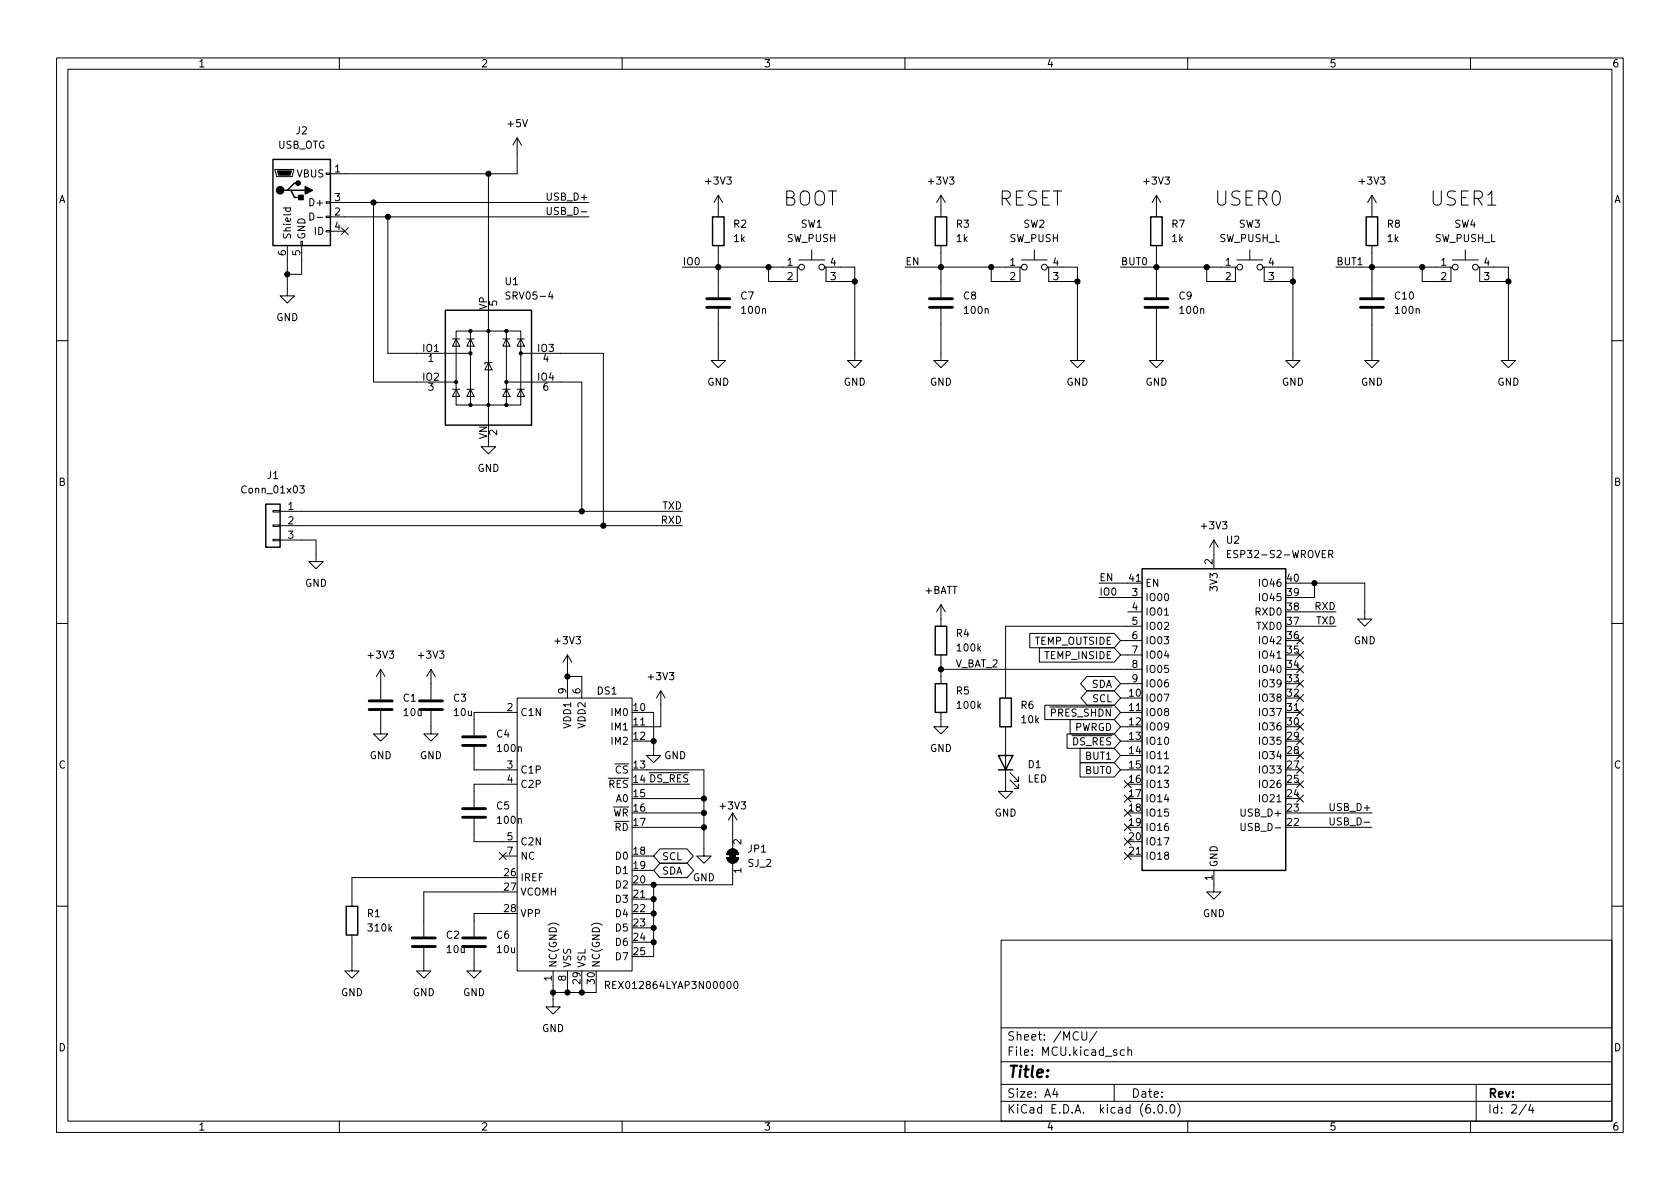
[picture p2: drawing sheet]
<svg xmlns="http://www.w3.org/2000/svg" width="297mm" height="210mm" viewBox="0 0 297 210" stroke-linecap="round" stroke-linejoin="round" font-family="sans-serif">
<g fill="none" stroke="#000" stroke-width=".18">
<path d="M10 10.2h277v190.1h-277zM12 12.2h273v186.1h-273zM60 10.2v2M110 10.2v2M160 10.2v2M210 10.2v2M260 10.2v2M48.6 30h3.3v.2l-.2 1h-2.8zM50.1 36.8h1.3M50.6 36.8l-.1 .3 .3 .3 .5-.1v-.5M54.8 37.7a.64 .64 0 0 1 .7 .6 .64 .64 0 0 1-.7 .6zM56.1 38.4h.9"/>
<path d="M57.7 38.2h.7v.3h-.7zM57.7 35.7h.7v.2h-.7zM57.7 30.6h.7v.3h-.7zM58.4 38.3h45.7M58.4 35.8h45.7M66 35.8v31.8h14.6M68.6 38.3v24.2h14.6M86.4 30.7v21.6M91.4 24.4v6.3h-33M91.4 24.4l-.7 1.2M91.4 24.4l.8 1.2M96.7 36.7v1l.3 .2h.2l.3-.2v-1"/>
<path d="M127 34.5v3.8M127 34.5l-.8 1.3M127 34.5l.8 1.3M166.4 34.5v3.8M166.4 34.5l-.8 1.3M166.4 34.5l.7 1.3M204.5 34.5v3.8M204.5 34.5l-.8 1.3M204.5 34.5l.7 1.3M242.6 34.5v3.8M242.6 34.5l-.8 1.3M242.6 34.5l.7 1.3"/>
<path d="M50.8 43.4v8.9h1.3l-1.3 1.3-1.3-1.3h1.3M53.2 42.7h.3v.7h-.3zM53.3 43.4v5.1h-2.5M57.7 40.8h.7v.2h-.7zM58.4 40.9h2.6M60.4 40.3l1.2 1.2M61.6 40.3l-1.2 1.2M80 59.9h1.3M80.6 58.5h11.5v13.1h-11.5zM80.6 59.9l.7 1.3h-1.3zM82.5 59.9h1.3M83.2 59.9l.6 1.3h-1.3z"/>
<path d="M83.2 58.5v13.1M86.4 54.9v20.3M88.9 59.9h1.3M89.5 59.9l.7 1.3h-1.3zM89.5 58.5v13.1M90.2 51.7l-.5-.1-.2 .1v.4l.6 .2 .1 .4-.3 .2-.5-.1M91.4 59.9h1.3M92.1 59.9l.6 1.3h-1.3zM97.3 51.6l-.3 .9h.8M120.6 47.2h20.4M127 54.6v9.1h1.3l-1.3 1.3-1.3-1.3h1.3M127 43.4v9.2"/>
<path d="M135.9 47.2v2.6h5.1v-2.6h.2M141.2 46h4.6M143.5 44.2v1.8M145.8 47.2h.2v2.6h5.1M146 47.2h5.1v16.5h1.3l-1.3 1.3-1.2-1.3h1.2M160 47.2h20.3M166.4 54.6v9.1h1.2l-1.2 1.3-1.3-1.3h1.3M166.4 43.4v9.2M175.3 47.2v2.6h5v-2.6h.3M180.6 46h4.6M182.9 44.2v1.8M185.2 47.2h.2v2.6h5.1"/>
<path d="M185.4 47.2h5.1v16.5h1.3l-1.3 1.3-1.3-1.3h1.3M198.1 47.2h20.3M204.5 54.6v9.1h1.2l-1.2 1.3-1.3-1.3h1.3M204.5 43.4v9.2M213.4 47.2v2.6h5v-2.6h.3M218.7 46h4.6M221 44.2v1.8M223.3 47.2h.2v2.6h5.1M223.5 47.2h5.1v16.5h1.3l-1.3 1.3-1.3-1.3h1.3M236.2 47.2h20.3M242.6 54.6v9.1h1.2l-1.2 1.3-1.3-1.3h1.3M242.6 43.4v9.2"/>
<path d="M251.5 47.2v2.6h5v-2.6h.3M256.8 46h4.6M259.1 44.2v1.8M261.4 47.2h.2v2.6h5.1M261.6 47.2h5.1v16.5h1.3l-1.3 1.3-1.3-1.3h1.3M10 60.2h2M80 68.8h1.3M80.6 68.8l.7 1.3h-1.3zM82.5 68.8h1.3M83.2 68.8l.6 1.3h-1.3zM86.4 77.7v1.3h1.2l-1.2 1.3-1.3-1.3h1.3M86.4 64.1l.6 1.3h-1.3z"/>
<path d="M87 64.1h-1.3v.3M88.9 68.8h1.3M89.5 68.8l.7 1.3h-1.3zM89.5 67.6h13.4v22.8M91.4 68.8h1.3M92.1 68.8l.6 1.3h-1.3zM92.1 62.5h14.6v30.5M285 60.2h2M48.3 95.4h1.2v.2h-1.2zM48.3 92.8h1.2v.3h-1.2zM48.3 90.3h1.2v.2h-1.2zM49.5 95.5h6.4v3.8h1.2l-1.2 1.3-1.3-1.3h1.3"/>
<path d="M49.5 90.4h71.1M49.5 93h71.1M53 85.9h.8l-.4 .5 .3 .1v.6l-.1 .1-.6-.1M214.6 95.5l-.7 1.3M214.6 95.5v5.1M214.6 95.5l.8 1.3M217 97.9h.5M217.6 97.3h-.6v1.3h.6M234.9 98l.6-.1 .2-.1-.1-.3-.7-.2v1.3M235.2 98l.5 .6M10 110.2h2M67.3 118.4v5.3"/>
<path d="M67.3 118.4l-.8 1.2M67.3 118.4l.8 1.2M76.2 118.4v5.3M76.2 118.4l-.8 1.2M76.2 118.4l.8 1.2M100.3 115.8l-.7 1.3M100.3 115.8v7.6M100.3 115.8l.8 1.3M100.3 119.6h2.6v3.8M166.4 106.9v3.8M166.4 115.8v5.1M166.4 118.4h35.5"/>
<path d="M166.4 106.9l-.8 1.3M166.4 106.9l.7 1.3M182.1 112h14.9l1.1 1.3-1.1 1.2h-14.9zM183.8 114.5h13.2l1.1 1.3-1.1 1.3h-13.2zM192.2 119.6h4.8l1.1 1.3-1.1 1.3h-4.8l-1.1-1.3zM194.3 105.7h7.6M194.3 103.1h7.6M198.1 113.3h3.8M198.1 115.8h3.8M199.4 108.2h2.5M201.9 110.7h-24.1v12.7M205.9 108.8h.7"/>
<path d="M229.3 115.2l1.2 1.2M229.3 117.7l1.2 1.3M229.3 112.7l1.2 1.2M229.9 103.1h11.4v6.4h1.3l-1.3 1.2-1.3-1.2h1.3M229.9 108.2h6.3M229.9 110.7h6.3M230.5 115.2l-1.2 1.2M230.5 117.7l-1.2 1.3M230.5 112.7l-1.2 1.2M232.4 103.1v2.6h-2.5M285 110.2h2M67.3 125.7v4.1h1.3l-1.3 1.3-1.3-1.3h1.3"/>
<path d="M76.2 125.7v4.1h1.3l-1.3 1.3-1.3-1.3h1.3M83.8 132.1v4h7.6M91.4 123.4h20.4v48.3h-20.4zM91.4 126h-7.6v4M91.4 138.7h-7.6v4M114.3 136.1h10.2v15.3h1.2l-1.2 1.2-1.3-1.2h1.3M114.3 126h1.3v7.6h1.2l-1.2 1.3-1.3-1.3h1.3M114.3 138.7h7.6M114.3 131.1h1.3M116.8 122.2v6.3h-5M116.8 122.2l-.7 1.2M116.8 122.2l.8 1.2"/>
<path d="M166.4 126v2.5h1.2l-1.2 1.3-1.3-1.3h1.3M177.8 128.5v11.4h1.3l-1.3 1.3-1.3-1.3h1.3M178.6 137.9l1.5 1.5v-.7v.7h-.8M178.6 136.6l1.5 1.6v-.8v.8h-.8M184.7 124.7h12.3l1.1 1.3-1.1 1.2h-12.3zM188.7 129.8h8.3l1.1 1.3-1.1 1.2h-8.3zM189.2 127.2h7.8l1.1 1.3-1.1 1.3h-7.8zM191 132.3h6l1.1 1.3-1.1 1.3h-6zM191 134.9h6l1.1 1.2-1.1 1.3h-6zM192.2 122.2h4.8l1.1 1.2-1.1 1.3h-4.8l-1.1-1.3zM198.1 128.5h1.3M198.1 126h3.8"/>
<path d="M198.1 136.1h1.3M198.1 120.9h3.8M198.1 123.4h1.3M198.1 131.1h1.3M198.1 133.6h1.3M198.8 138.1l1.2 1.2M200 138.1l-1.2 1.2M205.9 134.2h.7M227.3 126h2.6M229.3 130.4l1.2 1.3M229.3 120.3l1.2 1.2M229.3 138.1l1.2 1.2"/>
<path d="M229.3 122.8l1.2 1.2M229.3 127.9l1.2 1.2M229.3 125.4l1.2 1.2M229.3 133l1.2 1.2M229.3 135.5l1.2 1.2M230.5 130.4l-1.2 1.3M230.5 120.3l-1.2 1.2M230.5 138.1l-1.2 1.2M230.5 122.8l-1.2 1.2M230.5 127.9l-1.2 1.2M230.5 125.4l-1.2 1.2M230.5 133l-1.2 1.2"/>
<path d="M230.5 135.5l-1.2 1.2M83.8 144.8v4h7.6M88.3 150.8l1.2 1.2M88.9 157.7h-14v7.9M88.9 151.4h2.5M88.9 155.2h-26.7v5.1M89.5 150.8l-1.2 1.2M111.8 159h3.8M114.3 151.4h1.3M114.3 146.3h10.2M114.3 143.8h10.2M114.3 153.9h1.3"/>
<path d="M114.3 141.2h10.2M115.6 156.5v12.7h-1.3M116.7 152.6h4.8l1.1 1.3-1.1 1.3h-4.8l-1.1-1.3zM116.7 150.1h4.8l1.1 1.3-1.1 1.2h-4.8l-1.1-1.2zM128.5 151.6h2.1a1.02 1.02 0 0 1-1.1 1 1.02 1.02 0 0 1-1-1zM128.8 150.4a1.02 1.02 0 0 1 1.1-.2 1.02 1.02 0 0 1 .7 .9h-2.1zM129.5 143.8v6.3M129.5 152.6v3.9h-15.2M129.5 143.8l-.7 1.2M129.5 143.8l.8 1.2M198.8 140.6l1.2 1.2M198.8 150.8l1.2 1.2"/>
<path d="M198.8 148.2l1.2 1.2M198.8 145.7l1.2 1.2M198.8 143.1l1.2 1.3M199.4 151.4h2.5M200 140.6l-1.2 1.2M200 145.7l-1.2 1.2M200 150.8l-1.2 1.2M200 148.2l-1.2 1.2M200 143.1l-1.2 1.3M214.6 153.9v3.8h1.3l-1.3 1.3-1.2-1.3h1.2M219.4 145.6v1l.3 .3 .3-.1 .2-.2v-1M229.3 140.6l1.2 1.2"/>
<path d="M229.9 146.3h12.7M229.9 143.8h12.7M230.5 140.6l-1.2 1.2M235.2 144.6v1l.2 .3h.3l.2-.3v-1M10 160.2h2M62.2 165.3v6.4h1.3l-1.3 1.3-1.2-1.3h1.2M74.9 167.6v4.1h1.3l-1.3 1.3-1.2-1.3h1.2M83.8 167.6v4.1h1.3l-1.3 1.3-1.3-1.3h1.3M88.9 161.5h-5.1v4.1M97.8 171.7v6.3h1.3l-1.3 1.3-1.3-1.3h1.3M100.3 171.7v3.8M102.9 174.2v1.3"/>
<path d="M105.4 174.2v1.3h-7.6M107.1 174.2l.6-.1 .1-.1-.1-.3-.6-.2v1.3M107.4 174.2l.4 .6M114.3 161.5h1.3M114.3 166.6h1.3M114.3 164.1h1.3M129.9 173.7l.1-.2a.68 .68 0 0 1 .5 .7 .68 .68 0 0 1-.5 .6l-.1-.1-.2-.4zM177 166.3h108v32h-108zM285 160.2h2M60 198.3v2M110 198.3v2M160 198.3v2"/>
<path d="M177 194.8h108M177 191.8h108M177 187.8h108M177 181.8h108M186.5 192.5l-.4 1h1M186.9 193v1M191.3 182.4v1.2l.3 .3h.4l.1-.3v-1.2M193.9 182.4l-1.3 1.9M197 191.8v3M198.8 185.7l-.4-.1-.3 .3v.4l.1 .3h.6M199.4 185.8l.2-.2 .4 .1 .1 .9M199.4 185.1v1.5"/>
<path d="M204.1 196.7v.1M204.9 195.4l.2-.1a.81 .81 0 0 1 .6 .7 .81 .81 0 0 1-.3 .8h-.2a.81 .81 0 0 1-.6-.6 .81 .81 0 0 1 .3-.8zM206.2 196.7v.1M207.1 195.4l.1-.1a.81 .81 0 0 1 .6 .7 .81 .81 0 0 1-.3 .8h-.1a.81 .81 0 0 1-.6-.6 .81 .81 0 0 1 .3-.8zM208.2 195.1a1.72 1.72 0 0 1 0 2.3M210 198.3v2M260 198.3v2M261 191.8v6.5M269.9 195.3l-1.3 1.9M270.6 195.3l-.3 1h.9M271 195.8v1"/>
<circle cx="141.7" cy="47.2" r=".51"/>
<circle cx="145.3" cy="47.2" r=".51"/>
<circle cx="181.1" cy="47.2" r=".51"/>
<circle cx="184.7" cy="47.2" r=".51"/>
<circle cx="219.2" cy="47.2" r=".51"/>
<circle cx="222.8" cy="47.2" r=".51"/>
<circle cx="257.3" cy="47.2" r=".51"/>
<circle cx="260.9" cy="47.2" r=".51"/>
</g>
<g fill="none" stroke="#000" stroke-width=".25">
<path d="M48.3 28.2h10.1v15.2h-10.1zM50.8 33.6h.6l.7 1.3h1.2M51.4 33.6h2.6M52.7 32.4h-.6l-1.3 1.2h-.6M126 38.3h2v5.1h-2zM165.4 38.3h2v5.1h-2zM203.5 38.3h2v5.1h-2zM241.6 38.3h2v5.1h-2zM78.7 54.9h15.3v20.3h-15.3zM47 89.1h2.5v7.7h-2.5zM165.4 110.7h2v5.1h-2zM201.9 100.6h25.4v53.3h-25.4z"/>
<path d="M165.4 120.9h2v5.1h-2zM176.5 133.6h2.6l-1.3 2.5zM176.5 136.1h2.6M176.8 123.4h2v5.1h-2zM61.2 160.3h2v5h-2z"/>
</g>
<g fill="none" stroke="#000" stroke-width=".51">
<path d="M125 54.4h4M125 52.8h4M164.3 54.4h4.1M164.3 52.8h4.1M202.4 54.4h4.1M202.4 52.8h4.1M240.5 54.4h4.1M240.5 52.8h4.1M65.3 125.5h4M65.3 123.9h4M74.2 125.5h4M74.2 123.9h4"/>
<path d="M81.8 131.8h4.1M81.8 130.3h4.1M81.8 144.5h4.1M81.8 143h4.1M72.9 167.4h4.1M72.9 165.9h4.1M81.8 167.4h4.1M81.8 165.9h4.1"/>
</g>
<g fill="#000" stroke="#000" stroke-width=".18">
<path d="M49 30.2h2.6l-.3 .8h-2zM128.5 151.6h2.1a1.02 1.02 0 0 1-1.1 1 1.02 1.02 0 0 1-1-1zM129 150.9h1v1h-1zM128.8 150.4a1.02 1.02 0 0 1 1.1-.2 1.02 1.02 0 0 1 .7 .9h-2.1z"/>
<circle cx="66" cy="35.8" r=".46"/>
<circle cx="68.6" cy="38.3" r=".46"/>
<circle cx="86.4" cy="30.7" r=".46"/>
<circle cx="50.8" cy="48.5" r=".46"/>
<circle cx="83.2" cy="58.5" r=".28"/>
<circle cx="86.4" cy="58.5" r=".28"/>
<circle cx="89.5" cy="58.5" r=".28"/>
<circle cx="127" cy="47.2" r=".46"/>
<circle cx="135.9" cy="47.2" r=".46"/>
<circle cx="151.1" cy="49.8" r=".46"/>
<circle cx="166.4" cy="47.2" r=".46"/>
<circle cx="175.3" cy="47.2" r=".46"/>
<circle cx="190.5" cy="49.8" r=".46"/>
<circle cx="204.5" cy="47.2" r=".46"/>
<circle cx="213.4" cy="47.2" r=".46"/>
<circle cx="228.6" cy="49.8" r=".46"/>
<circle cx="242.6" cy="47.2" r=".46"/>
<circle cx="251.5" cy="47.2" r=".46"/>
<circle cx="266.7" cy="49.8" r=".46"/>
<circle cx="80.6" cy="67.6" r=".28"/>
<circle cx="83.2" cy="62.5" r=".28"/>
<circle cx="83.2" cy="71.6" r=".28"/>
<circle cx="86.4" cy="71.6" r=".28"/>
<circle cx="89.5" cy="71.6" r=".28"/>
<circle cx="89.5" cy="67.6" r=".28"/>
<circle cx="92.1" cy="62.5" r=".28"/>
<circle cx="102.9" cy="90.4" r=".46"/>
<circle cx="106.7" cy="93" r=".46"/>
<circle cx="100.3" cy="119.6" r=".46"/>
<circle cx="166.4" cy="118.4" r=".46"/>
<circle cx="232.4" cy="103.1" r=".46"/>
<circle cx="115.6" cy="131.1" r=".46"/>
<circle cx="115.6" cy="159" r=".46"/>
<circle cx="115.6" cy="156.5" r=".46"/>
<circle cx="124.5" cy="141.2" r=".46"/>
<circle cx="124.5" cy="143.8" r=".46"/>
<circle cx="124.5" cy="146.3" r=".46"/>
<circle cx="97.8" cy="175.5" r=".46"/>
<circle cx="100.3" cy="175.5" r=".46"/>
<circle cx="102.9" cy="175.5" r=".46"/>
<circle cx="115.6" cy="166.6" r=".46"/>
<circle cx="115.6" cy="164.1" r=".46"/>
<circle cx="115.6" cy="161.5" r=".46"/>
</g>
<g fill="#000" stroke="#000" stroke-width=".25">
<path d="M52.8 34.5h.8v.8h-.8zM54 33l1.2 .6-1.2 .7z"/>
<circle cx="49.5" cy="33.6" r=".63"/>
<circle cx="52.7" cy="32.4" r=".38"/>
</g>
<g font-size="3.5">
<text x="138.4" y="36.4">BOOT</text>
<text x="176.5" y="36.4">RESET</text>
<text x="214.6" y="36.4">USER0</text>
<text x="252.7" y="36.4">USER1</text>
</g>
<text font-size="2.8" x="178" y="190.6">Title:</text>
<g font-size="2.1">
<text x="178" y="184">Sheet: /MCU/</text>
<text x="178" y="186.7">File: MCU.kicad_sch</text>
<text x="178" y="196.9">KiCad E.D.A. kicad (6.0.0)</text>
<text x="178" y="194.1">Size: A4</text>
<text x="200" y="194.1">Date:</text>
<text x="263" y="194.1">Rev:</text>
<text x="263" y="196.9">Id: 2/4</text>
</g>
<g font-size="1.8">
<text x="35" y="11.9">1</text>
<text x="85" y="11.9">2</text>
<text x="135" y="11.9">3</text>
<text x="185" y="11.9">4</text>
<text x="235" y="11.9">5</text>
<text x="285" y="11.9">6</text>
<text x="52.4" y="23.7">J2</text>
<text x="89.8" y="22.5">+5V</text>
<text x="49.1" y="26.3">USB_OTG</text>
<text x="10.3" y="35.9">A</text>
<text x="52.5" y="31.4">VBUS</text>
<text x="59.2" y="30.5">1</text>
<text x="59.2" y="35.6">3</text>
<text x="97.1" y="35.5">USB_D+</text>
<text x="124.9" y="32.6">+3V3</text>
<text x="164.3" y="32.6">+3V3</text>
<text x="202.4" y="32.6">+3V3</text>
<text x="240.5" y="32.6">+3V3</text>
<text x="285.3" y="35.9">A</text>
<text x="55.1" y="36.4">D+</text>
<text x="55.6" y="41.5">ID</text>
<text x="59.2" y="38.1">2</text>
<text x="59.2" y="40.6">4</text>
<text x="97.6" y="38">USB_D-</text>
<text x="129.7" y="40.3">R2</text>
<text x="141.6" y="40.3">SW1</text>
<text x="169.1" y="40.3">R3</text>
<text x="181" y="40.3">SW2</text>
<text x="207.2" y="40.3">R7</text>
<text x="219.1" y="40.3">SW3</text>
<text x="245.3" y="40.3">R8</text>
<text x="257.2" y="40.3">SW4</text>
<text x="50.5" y="45.2" transform="rotate(-90 50.5 45.2)">6</text>
<text x="51.4" y="42.4" transform="rotate(-90 51.4 42.4)">Shield</text>
<text x="53.1" y="45.2" transform="rotate(-90 53.1 45.2)">5</text>
<text x="54" y="42.4" transform="rotate(-90 54 42.4)">GND</text>
<text x="120.6" y="46.9">IO0</text>
<text x="129.8" y="42.8">1k</text>
<text x="139.1" y="42.8">SW_PUSH</text>
<text x="139.2" y="47">1</text>
<text x="146.8" y="47">4</text>
<text x="160" y="46.9">EN</text>
<text x="169.1" y="42.8">1k</text>
<text x="178.5" y="42.8">SW_PUSH</text>
<text x="178.6" y="47">1</text>
<text x="186.2" y="47">4</text>
<text x="198.1" y="46.9">BUT0</text>
<text x="207.2" y="42.8">1k</text>
<text x="215.6" y="42.8">SW_PUSH_L</text>
<text x="216.7" y="47">1</text>
<text x="224.3" y="47">4</text>
<text x="236.2" y="46.9">BUT1</text>
<text x="245.3" y="42.8">1k</text>
<text x="253.7" y="42.8">SW_PUSH_L</text>
<text x="254.8" y="47">1</text>
<text x="262.4" y="47">4</text>
<text x="89.3" y="50.4">U1</text>
<text x="90" y="53">SRV05-4</text>
<text x="131" y="53">C7</text>
<text x="139.2" y="49.5">2</text>
<text x="146.8" y="49.5">3</text>
<text x="170.4" y="53">C8</text>
<text x="178.6" y="49.5">2</text>
<text x="186.2" y="49.5">3</text>
<text x="208.5" y="53">C9</text>
<text x="216.7" y="49.5">2</text>
<text x="224.3" y="49.5">3</text>
<text x="246.7" y="53">C10</text>
<text x="254.8" y="49.5">2</text>
<text x="262.4" y="49.5">3</text>
<text x="48.8" y="56.8">GND</text>
<text x="86.1" y="54.8" transform="rotate(-90 86.1 54.8)">VP</text>
<text x="87.9" y="54.1" transform="rotate(-90 87.9 54.1)">5</text>
<text x="131.3" y="55.5">100n</text>
<text x="170.6" y="55.5">100n</text>
<text x="208.7" y="55.5">100n</text>
<text x="246.8" y="55.5">100n</text>
<text x="74.8" y="62.2">IO1</text>
<text x="75.7" y="64">1</text>
<text x="95.1" y="62.2">IO3</text>
<text x="96" y="64">4</text>
<text x="74.8" y="67.3">IO2</text>
<text x="75.7" y="69.1">3</text>
<text x="95.1" y="67.3">IO4</text>
<text x="96" y="69.1">6</text>
<text x="125" y="68.2">GND</text>
<text x="149.2" y="68.2">GND</text>
<text x="164.4" y="68.2">GND</text>
<text x="188.5" y="68.2">GND</text>
<text x="202.5" y="68.2">GND</text>
<text x="226.6" y="68.2">GND</text>
<text x="240.6" y="68.2">GND</text>
<text x="264.7" y="68.2">GND</text>
<text x="86.1" y="77.7" transform="rotate(-90 86.1 77.7)">VN</text>
<text x="87.9" y="76.9" transform="rotate(-90 87.9 76.9)">2</text>
<text x="84.4" y="83.4">GND</text>
<text x="10.3" y="85.9">B</text>
<text x="43" y="87.2">Conn_01x03</text>
<text x="47.3" y="84.7">J1</text>
<text x="285.3" y="85.9">B</text>
<text x="50.9" y="90.2">1</text>
<text x="50.9" y="92.7">2</text>
<text x="50.9" y="95.2">3</text>
<text x="116.9" y="92.6">RXD</text>
<text x="117.1" y="90.1">TXD</text>
<text x="212.5" y="93.6">+3V3</text>
<text x="214.4" y="99.8" transform="rotate(-90 214.4 99.8)">2</text>
<text x="216.9" y="96.1">U2</text>
<text x="217.9" y="98.7">ESP32-S2-WROVER</text>
<text x="53.9" y="103.8">GND</text>
<text x="163.5" y="105">+BATT</text>
<text x="194.3" y="102.8">EN</text>
<text x="194.3" y="105.3">IO0</text>
<text x="199.7" y="102.9">41</text>
<text x="200.2" y="105.4">3</text>
<text x="200.2" y="107.9">4</text>
<text x="202.4" y="106.3">IO00</text>
<text x="202.4" y="103.8">EN</text>
<text x="215.3" y="104.2" transform="rotate(-90 215.3 104.2)">3V3</text>
<text x="223" y="106.3">IO45</text>
<text x="223" y="103.8">IO46</text>
<text x="227.6" y="107.9">38</text>
<text x="227.6" y="105.4">39</text>
<text x="227.6" y="102.9">40</text>
<text x="232.5" y="107.8">RXD</text>
<text x="98.2" y="113.9">+3V3</text>
<text x="169.1" y="112.6">R4</text>
<text x="200.2" y="110.5">5</text>
<text x="200.2" y="113">6</text>
<text x="202.4" y="108.8">IO01</text>
<text x="202.4" y="111.4">IO02</text>
<text x="202.4" y="113.9">IO03</text>
<text x="222.1" y="108.8">RXD0</text>
<text x="222.3" y="111.4">TXD0</text>
<text x="223" y="113.9">IO42</text>
<text x="227.6" y="113">36</text>
<text x="227.6" y="110.5">37</text>
<text x="232.7" y="110.4">TXD</text>
<text x="239.3" y="113.9">GND</text>
<text x="65.2" y="116.5">+3V3</text>
<text x="74.1" y="116.5">+3V3</text>
<text x="168.9" y="118">V_BAT_2</text>
<text x="169.4" y="115.2">100k</text>
<text x="182.9" y="114">TEMP_OUTSIDE</text>
<text x="184.9" y="116.5">TEMP_INSIDE</text>
<text x="200.2" y="115.6">7</text>
<text x="200.2" y="118.1">8</text>
<text x="202.4" y="116.5">IO04</text>
<text x="202.4" y="119">IO05</text>
<text x="223" y="119">IO40</text>
<text x="223" y="116.5">IO41</text>
<text x="227.6" y="118.1">34</text>
<text x="227.6" y="115.6">35</text>
<text x="71.3" y="124.1">C1</text>
<text x="80.2" y="124.1">C3</text>
<text x="89.7" y="125.7">2</text>
<text x="100.1" y="122.7" transform="rotate(-90 100.1 122.7)">9</text>
<text x="102.6" y="122.7" transform="rotate(-90 102.6 122.7)">6</text>
<text x="105.6" y="122.8">DS1</text>
<text x="112" y="125.7">10</text>
<text x="114.8" y="120.3">+3V3</text>
<text x="169.1" y="122.8">R5</text>
<text x="169.4" y="125.3">100k</text>
<text x="180.5" y="125.3">R6</text>
<text x="193" y="121.6">SDA</text>
<text x="193.2" y="124.2">SCL</text>
<text x="199.7" y="123.2">10</text>
<text x="199.7" y="125.7">11</text>
<text x="200.2" y="120.6">9</text>
<text x="202.4" y="124.1">IO07</text>
<text x="202.4" y="121.5">IO06</text>
<text x="223" y="124.1">IO38</text>
<text x="223" y="121.5">IO39</text>
<text x="227.6" y="125.7">31</text>
<text x="227.6" y="123.2">32</text>
<text x="227.6" y="120.6">33</text>
<text x="71.5" y="126.6">10u</text>
<text x="80.3" y="126.6">10u</text>
<text x="87.8" y="130.4">C4</text>
<text x="91.9" y="126.6">C1N</text>
<text x="101" y="128.7" transform="rotate(-90 101 128.7)">VDD1</text>
<text x="103.5" y="128.7" transform="rotate(-90 103.5 128.7)">VDD2</text>
<text x="108.3" y="126.6">IM0</text>
<text x="108.3" y="129.2">IM1</text>
<text x="108.3" y="131.7">IM2</text>
<text x="112" y="128.3">11</text>
<text x="112" y="130.8">12</text>
<text x="180.7" y="127.9">10k</text>
<text x="184.5" y="126.7">~{PRES_SHDN}</text>
<text x="188.2" y="131.8">~{DS_RES}</text>
<text x="189.9" y="129.2">PWRGD</text>
<text x="199.7" y="128.3">12</text>
<text x="199.7" y="130.8">13</text>
<text x="202.4" y="126.6">IO08</text>
<text x="202.4" y="129.2">IO09</text>
<text x="202.4" y="131.7">IO10</text>
<text x="223" y="131.7">IO35</text>
<text x="223" y="129.2">IO36</text>
<text x="223" y="126.6">IO37</text>
<text x="227.6" y="130.8">29</text>
<text x="227.6" y="128.3">30</text>
<text x="10.3" y="135.9">C</text>
<text x="65.3" y="134.2">GND</text>
<text x="74.2" y="134.2">GND</text>
<text x="88.1" y="133">100n</text>
<text x="89.7" y="135.9">3</text>
<text x="91.9" y="136.8">C1P</text>
<text x="107.4" y="136.8">~{CS}</text>
<text x="112" y="135.9">13</text>
<text x="117.4" y="134.2">GND</text>
<text x="164.4" y="133">GND</text>
<text x="181.8" y="135.8">D1</text>
<text x="192.1" y="134.3">BUT1</text>
<text x="192.1" y="136.9">BUT0</text>
<text x="199.7" y="133.3">14</text>
<text x="199.7" y="135.9">15</text>
<text x="202.4" y="134.2">IO11</text>
<text x="202.4" y="136.8">IO12</text>
<text x="223" y="136.8">IO33</text>
<text x="223" y="134.2">IO34</text>
<text x="227.6" y="135.9">27</text>
<text x="227.6" y="133.3">28</text>
<text x="285.3" y="135.9">C</text>
<text x="87.8" y="143.1">C5</text>
<text x="89.7" y="138.4">4</text>
<text x="91.9" y="139.3">C2P</text>
<text x="106.2" y="139.3">~{RES}</text>
<text x="109" y="141.9">A0</text>
<text x="112" y="138.4">14~{DS_RES}</text>
<text x="112" y="141">15</text>
<text x="112" y="143.5">16</text>
<text x="127.5" y="143.1">+3V3</text>
<text x="181.6" y="138.4">LED</text>
<text x="199.7" y="138.4">16</text>
<text x="199.7" y="141">17</text>
<text x="199.7" y="143.5">18</text>
<text x="202.4" y="139.3">IO13</text>
<text x="202.4" y="141.9">IO14</text>
<text x="223" y="141.9">IO21</text>
<text x="223" y="139.3">IO26</text>
<text x="227.6" y="143.5">23</text>
<text x="227.6" y="141">24</text>
<text x="227.6" y="138.4">25</text>
<text x="235.5" y="143.4">USB_D+</text>
<text x="88.1" y="145.7">100n</text>
<text x="89.7" y="148.6">5</text>
<text x="91.9" y="149.5">C2N</text>
<text x="106.9" y="144.4">~{WR}</text>
<text x="107.3" y="146.9">~{RD}</text>
<text x="112" y="146">17</text>
<text x="131.1" y="149.3" transform="rotate(-90 131.1 149.3)">2</text>
<text x="175.8" y="144.4">GND</text>
<text x="199.7" y="146">19</text>
<text x="199.7" y="148.6">20</text>
<text x="202.4" y="144.4">IO15</text>
<text x="202.4" y="146.9">IO16</text>
<text x="202.4" y="149.5">IO17</text>
<text x="219.8" y="144.4">USB_D+</text>
<text x="220.2" y="146.9">USB_D-</text>
<text x="227.6" y="146">22</text>
<text x="236" y="145.9">USB_D-</text>
<text x="89.2" y="154.9">26</text>
<text x="89.7" y="151.1">7</text>
<text x="91.9" y="155.8">IREF</text>
<text x="91.9" y="152">NC</text>
<text x="109" y="152">D0</text>
<text x="109" y="154.6">D1</text>
<text x="112" y="151.1">18</text>
<text x="112" y="153.7">19</text>
<text x="117" y="154.6">SDA</text>
<text x="117" y="152.1">SCL</text>
<text x="122.5" y="155.8">GND</text>
<text x="131.1" y="154.4" transform="rotate(-90 131.1 154.4)">1</text>
<text x="132.3" y="153.3">SJ_2</text>
<text x="132.3" y="150.7">JP1</text>
<text x="199.7" y="151.1">21</text>
<text x="202.4" y="152">IO18</text>
<text x="214.4" y="155.7" transform="rotate(-90 214.4 155.7)">1</text>
<text x="215.3" y="153.4" transform="rotate(-90 215.3 153.4)">GND</text>
<text x="89.2" y="157.5">27</text>
<text x="89.2" y="161.3">28</text>
<text x="91.9" y="158.4">VCOMH</text>
<text x="109" y="157.1">D2</text>
<text x="109" y="159.6">D3</text>
<text x="112" y="156.2">20</text>
<text x="112" y="158.7">21</text>
<text x="112" y="161.3">22</text>
<text x="65" y="162.2">R1</text>
<text x="65.2" y="164.7">310k</text>
<text x="78.9" y="166">C2</text>
<text x="87.8" y="166">C6</text>
<text x="91.9" y="162.2">VPP</text>
<text x="109" y="162.2">D4</text>
<text x="109" y="164.7">D5</text>
<text x="109" y="167.3">D6</text>
<text x="112" y="163.8">23</text>
<text x="112" y="166.4">24</text>
<text x="212.7" y="162.2">GND</text>
<text x="79.1" y="168.5">10u</text>
<text x="88" y="168.5">10u</text>
<text x="97.5" y="173.5" transform="rotate(-90 97.5 173.5)">1</text>
<text x="98.4" y="171.2" transform="rotate(-90 98.4 171.2)">NC(GND)</text>
<text x="100.1" y="173.5" transform="rotate(-90 100.1 173.5)">8</text>
<text x="101" y="171.2" transform="rotate(-90 101 171.2)">VSS</text>
<text x="102.6" y="174" transform="rotate(-90 102.6 174)">29</text>
<text x="103.5" y="171.2" transform="rotate(-90 103.5 171.2)">VSL</text>
<text x="105.2" y="174" transform="rotate(-90 105.2 174)">30</text>
<text x="106" y="171.2" transform="rotate(-90 106 171.2)">NC(GND)</text>
<text x="109" y="169.8">D7</text>
<text x="112" y="168.9">25</text>
<text x="60.3" y="176.1">GND</text>
<text x="73" y="176.1">GND</text>
<text x="81.9" y="176.1">GND</text>
<text x="108" y="174.9">REX012864LYAP3N00000</text>
<text x="10.3" y="185.9">D</text>
<text x="95.8" y="182.5">GND</text>
<text x="285.3" y="185.9">D</text>
<text x="35" y="199.9">1</text>
<text x="85" y="199.9">2</text>
<text x="135" y="199.9">3</text>
<text x="185" y="199.9">4</text>
<text x="235" y="199.9">5</text>
<text x="285" y="199.9">6</text>
</g>
</svg>
